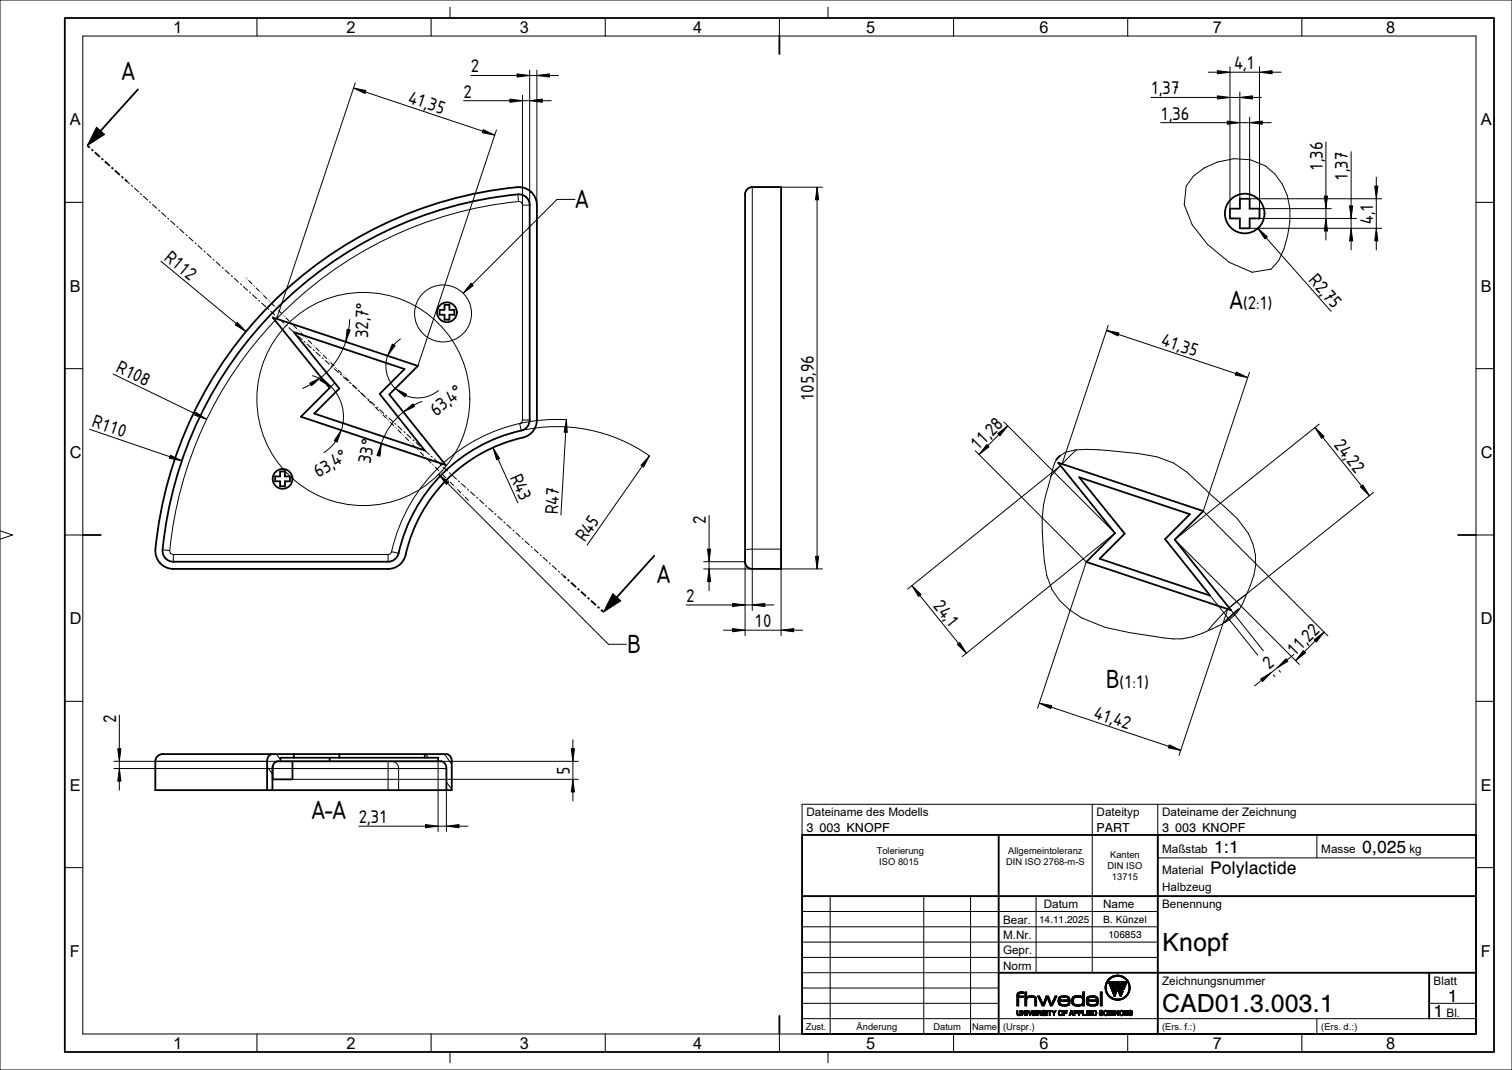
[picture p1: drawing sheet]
<svg xmlns="http://www.w3.org/2000/svg" width="420mm" height="297mm" viewBox="0 0 420 297" stroke-linecap="round" stroke-linejoin="round" font-family="sans-serif">
<g fill="none" stroke="#000" stroke-width=".28">
<path d="M0 0h420v297h-420zM23 10h387v277h-387zM71.4 5v5M119.8 5v5M125 2v3M147.1 19.5v37.4h-2l-.3-.7-.8-.3M149.1 19.5v37.4M168.1 5v5M216.5 5v5M230 2v3M264.9 5v5M313.3 5v5"/>
<path d="M338.2 19.6l3.5 .4-3.5 .5zM341.7 18.5v39.4M349.9 18.5v39.4h19.9M361.6 5v5M26.8 35.3l2.2 2-4.7 3.1zM98.2 24.4l3.5 .7-.3 .9zM98.7 23l-21.8 65.5a108 108 0 0 1 67.1-32.6M101.5 25.5l32.6 10.9M128.8 28h12.8M130.8 21h12.8M134.2 36l3.2 1.5-3.4-.7zM137.9 36.1l-21.8 65.5"/>
<path d="M141.6 27.5l3.5 .5-3.5 .4zM143.6 20.5l3.5 .5-3.5 .4zM145.1 26.5v90.1M145.1 28h2M147.1 28l3.5-.5v.9zM147.1 21h2M149.1 21l3.5-.5v.9zM150.6 28h2.5M152.6 21h2.5M319.7 27h18.5M322.4 34h18.5M335.7 20h2.5"/>
<path d="M338.2 26.6l3.5 .4-3.5 .5zM340.9 33.6l3.5 .4-3.5 .5zM341.7 27h2.7M341.7 20h8.2M344.4 27l3.5-.4v.9zM344.4 25.5v32.4M344.4 34h2.7M347.1 34l3.5-.4v.9zM347.1 32.5v22.7h36.7M347.9 27h2.5M349.9 20l3.5-.4v.9zM350.6 34h2.5"/>
<path d="M353.4 20h2.5M368.3 39.4v15M18 56.2h5M35.4 50.4l.6 .6M36.4 51.4l.5 .4M37.3 52.2l1.2 1.1M39 53.7l.4 .4M39.8 54.4l1.3 1.2M41.5 56l.4 .3M42.3 56.7l1.3 1.2M44 58.2l.4 .4M44.8 59l1.3 1.1"/>
<path d="M143.8 53.9l.2 2M159.7 55.4h-5l-23.6 23.5M209 52a2 2 0 0 0-2 1.9M209 51.9v117.5M209 52h19.5M227 52l.4 3.5h-.9zM227 55.5v98.9M331.5 48.9a18.5 18.5 0 0 1 15.8-4.6 14.7 14.7 0 0 1 11 13.6 28.7 28.7 0 0 1-3.1 14.5l-2.1 2.3-5.3 .9-6.3-2.8-6.1-5-4.2-5.4-2.3-5.6 .6-5.1zM367.9 54.4h.8l-.4 3.5zM368.3 57.9v2.7M374.9 57.1h.8l-.4 3.5zM375.3 42.1v15"/>
<path d="M381.9 51.7h.8l-.4 3.5zM382.3 49.2v2.5M382.3 55.2v8.2M410 56.2h5M44.7 72.5l20.9 17.3M46.5 60.5l.5 .4M47.4 61.3l1.2 1.1M49.1 62.8l.4 .4M49.9 63.6l1.3 1.1M51.6 65.1l.4 .3M52.4 65.8l1.3 1.2M54.1 67.3l.4 .4"/>
<path d="M54.9 68.1l1.3 1.1M56.6 69.6l.4 .4M57.5 70.4l1.2 1.1M59.1 71.9l.5 .4M60 72.7l1.3 1.1M61.7 74.2l.4 .4M62.5 74.9l1.3 1.2M64.2 76.5l.4 .3M65 77.2l1.3 1.2M66.7 78.7l.4 .4M67.6 79.5l1.2 1.1M130.8 78.6l.7 .6-2.8 2.2z"/>
<path d="M347.1 63.4h36.7M347.1 60.6h29.7M349.4 63.4l2.6 2.3-.6 .6zM351.7 66l18.1 20.4M368.3 60.6l.4 3.5h-.8zM368.3 64.1v2.5M375.3 63.4l.4 3.5h-.8zM375.3 60.6v2.8M375.3 66.9v2.5M382.3 63.4l.4 3.5h-.8zM382.3 66.9v2.5M65.9 89.5l2.4 2.5-3-1.8z"/>
<path d="M69.2 81l.5 .4M70.1 81.8l1.2 1.1M71.8 83.3l.4 .4M72.6 84.1l1.3 1.1M74.3 85.6l.4 .4M75.1 86.3l1.3 1.2M76.4 88.9a108 108 0 0 0-29.2 63.9M76.8 87.9l.4 .3M77.7 88.6l1.2 1.2M79.3 90.1l.5 .4M80.2 90.9l1.2 1.1M81.9 92.4l.4 .4"/>
<path d="M82.7 93.2l1.3 1.1M84.4 94.7l.4 .4M85.2 95.4l1.3 1.2M86.9 97l.4 .3M87.7 97.7l1.3 1.2M89.4 99.2l.5 .4M96 94.9a21.4 21.4 0 0 1-6.8 9.8M96.4 91.4l.9 .2-1.3 3.3zM97.1 88.7l-.2 2.8M107.6 98.8a8.9 8.9 0 0 0 2.2 9.1M109 95.5l.8 .4-2.2 2.9zM111.2 94.1l-1.8 1.6"/>
<path d="M307.4 91.7l3.4 .7-.2 .8zM307.8 90.3l-12.8 38.5 4.1-4M310.7 92.8l32.6 10.9M18 102.3h5M24.9 119.2l22.3 7.6M31.4 103.8l22.9 11.1M54.5 114.5l2.9 1.9-3.3-1.1zM86 106.4l3.2-1.7-2.7 2.4zM86.3 106.7l-2.2 1.1M86.8 104.3l2.3 .9M89.4 104.9l2.6 2.4-3.1-1.7zM90.3 100l1.2 1.1"/>
<path d="M92 107.3a11.8 11.8 0 0 1 2.8 12.1M92 101.5l.4 .4M92.8 102.3l1.3 1.1M93 106.2l-1.4 1.5M94.5 103.8l.4 .4M94.8 119.4l-1.2 3.3-.8-.4zM95.3 104.6l1.3 1.1M97 106.1l.4 .4M97.8 106.8l1.3 1.2M99.5 108.4l.4 .3M100.4 109.1l1.2 1.2M102.1 110.6l.4 .4"/>
<path d="M102.9 111.4l1.3 1.1M104.6 112.9l.4 .4M105.4 113.7l1.3 1.1M107.1 115.2l.4 .4M107.9 116l1.3 1.1M109.6 117.5l.4 .4M109.8 107.9l3.1 1.5-.4 .8zM110.5 118.2l1.2 1.2M112 114.4l2.7-2.3 .5 .7zM112 114.4a18.8 18.8 0 0 0-6.1 8.7M112.1 119.8l.5 .3M117.2 111.4l-2.2 1"/>
<path d="M121.8 108.4a8.9 8.9 0 0 1-9.1 1.4M144.4 117.6l.4 1.9a45 45 0 0 1 35.6 7M144.4 117.6a47 47 0 0 0-21.1 10.8M145.1 116.6a1 1 0 0 1-.7 1M145.1 116.6h2M157.1 120l-1.3 22.9M157.3 116.5l.3 3.5h-.9zM157.3 116.5a47 47 0 0 0-12.9 1.1M278.9 117.1l30.8 30.9-42.4 34.3M343.4 103.3l3.2 1.5-3.5-.7zM347.1 103.4l-12.9 38.5 34.7 34.6M365.3 118.7l2.5 2.4-.7 .6z"/>
<path d="M366.5 117.7l-40.2 32.1 34.6 34.6M410 102.3h5M47.4 126.4l3.1 1.5-3.4-.7zM93.2 122.5l-1.7 2-1.6 1.1M105.9 123.1l-.3 3.5-.9-.2zM113 120.5l1.2 1.1M114.7 122l.4 .4M115.5 122.8l1.3 1.1M117.2 124.3l.4 .4M118 125.1l1.3 1.1M119.7 126.6l.4 .4M120.6 127.3l1.2 1.2"/>
<path d="M121.8 131.7l2.8 2.1-.6 .7zM122.2 128.9l.5 .3M122.9 128.8a47 47 0 0 0-14.1 24.3M123.1 129.6l1.2 1.2M124.3 134.1l44.7 44.7h5M124.8 131.1l.4 .4M125.6 131.9l1.3 1.1M127.3 133.4l.4 .4M128.1 134.2l1.3 1.1M129.8 135.7l.4 .4M130.7 136.5l1.2 1.1M132.3 138l.5 .4"/>
<path d="M133.2 138.7l1.2 1.2M136.9 124.2l1.9 3-.8 .4zM138.4 127.4l5.4 12.1M178.4 129.4l-15.3 21.9M180.4 126.5l-1.6 3.2-.8-.5zM270.9 125.1l30.9 30.9-13.6 40.6M274.1 123.4l.6 .6-2.7 2.2zM277.1 120.4l2.8-2.2-2.1 2.8zM277.5 120.7l-3.1 3M291.8 132.3l2.8-3.1-42.5 34.3M293.9 126.9l2.1-1.4a32.4 32.4 0 0 1 12.1-.4l8.1 .8a23.3 23.3 0 0 1 16.7 8.1l10.9 10a16.1 16.1 0 0 1 3.5 18.5 33.4 33.4 0 0 1-3.7 7.6 26.5 26.5 0 0 1-9.7 5.7 17.2 17.2 0 0 1-10.6 1.3l-9.6-1.5-6.8-1.5-6.4-2.6a18.6 18.6 0 0 1-10.4-15.9 67.9 67.9 0 0 1-.2-15.5l2.5-9.8 .6-1.8zM367.5 121.4l10.7 13.5"/>
<path d="M377.9 135.1l.7-.5 1.8 3zM381.6 136.7l-40.2 32M0 147.3l3.5 1.2-3.5 1.2M18 148.5h5M45.2 152.6l2 .2M47.2 152.8l.2 .8 .7 .3M48.1 153.9v2M48.1 153.9h59.7M107.8 153.9v2M108.8 153.1a1 1 0 0 1-1 .8M108.8 153.1l1.9 .5M134.9 140.3l.4 .3"/>
<path d="M135.7 141l1.3 1.2M137.4 142.5l.4 .4M138.2 143.3l1.3 1.1M139.9 144.8l.4 .4M140.7 145.6l1.3 1.1M142.4 147.1l.4 .4M143.3 147.9l1.2 1.1M145 149.4l.4 .3M145.8 150.1l1.3 1.2M147.5 151.6l.4 .4M148.3 152.4l1.3 1.1M150 153.9l.4 .4"/>
<path d="M150.8 154.7l1.3 1.1M152.5 156.2l.4 .4M153.4 157l1.2 1.1M155 158.5l.5 .4M155.9 159.2l.6 .6M195.5 157.9h13.5M195.5 155.9h11.5M196.5 152.4h.9l-.4 3.5zM197 157.9l.4 3.5h-.9zM197 143.1v9.3M197 155.9v2M217 157.9h11.5"/>
<path d="M226.5 154.4h.9l-.4 3.5zM410 148.5h5M170.2 164.8l2.3 2-4.8 3.1zM190.6 167.9h12.9M197 161.4v2.5M201 174.9h2.5M203.5 174.5l3.5 .4-3.5 .5zM203.5 167.5l3.5 .4-3.5 .5zM207 176.4v-23.8l2-.2h8v24M207 174.9h10M207 167.9h2M209 167.9l3.5-.4v.9z"/>
<path d="M212.5 167.9h2.5M217 174.9l3.5-.4v.9zM220.5 174.9h2.5M253.3 162.6l2.5 2.4-.6 .6zM255.5 165.3l10.7 13.3M265.9 178.9l.7-.6 1.8 3zM335.6 175l2.3-2.7 3.1-3.2-13.5 40.6M336.2 165.3l13.2 16.6M341.4 168.7l9.5 11.9M346.3 164.9l-4.9 3.8M365 177.6l2.8-2.2-2.2 2.8zM365.3 177.9l-2.9 3"/>
<path d="M18 194.7h5M33.1 198.5v9.3M288.7 195.2l3.4 .7-.2 .8zM292 196.3l32.7 10.9M350.2 188.5l3-1.9-2.5 2.6zM350.4 188.8l-1.9 1.6M353.7 187.3l.4 .5M354.7 185.4l-1.5 1.2M355.3 186.1l.4 .5M357.2 182.9l.5 .7-3 1.8zM359.4 181.6l-1.9 1.6M362 180.6l.7 .6-2.8 2.2z"/>
<path d="M410 194.7h5M31.6 213.3h92.4M31.6 211.3h129M32.7 207.8h.9l-.5 3.5zM33.1 213.3l.5 3.5h-.9zM33.1 211.3v2M33.1 216.8v2.5M45.2 209.3a2 2 0 0 0-2 2v8M74.2 212.8l1.5 2M76.8 209.3l1.1 1.6M81.2 216.3h79.4M107.8 211.3v8"/>
<path d="M108.8 211.3a1.98 1.98 0 0 1 1.9 2v6M118.2 209.3l.8 1M121.7 211.3v19.5M123.4 209.3l2.1 2.8M124 217.1l1.5 2M124 219.3v11.5M158.7 207.8h.9l-.5 3.5zM159.1 216.3l.5 3.5h-.9zM159.1 205.3v2.5M159.1 211.3v5M159.1 219.8v2.5M324.8 206.7l3.2 1.6-3.5-.7z"/>
<path d="M99.7 229.3h18.5M118.2 228.9l3.5 .4-3.5 .5zM121.7 229.3h2.3M124 229.3l3.5-.4v.9zM127.5 229.3h2.5M222.8 231.8h187.2M277.4 231.8v55.2M303.4 223.3v46.7M321.6 238.1h88.4M321.6 223.3v63.7M365.8 231.8v6.3M410 223.3h-187.2v63.7"/>
<path d="M18 240.8h5M222.8 248.8h187.2M222.8 253h98.8M222.8 257.3h98.8M230.6 248.8v38.2M256.6 248.8v38.2M269.6 248.8v38.2M287.8 248.8v21.2M410 240.8h5M222.8 261.5h98.8M222.8 265.8h98.8M222.8 270h187.2"/>
<path d="M222.8 274.3h54.6M222.8 278.5h54.6M282.5 276.3l.4-.1-.4 3zM282.5 276.1l.5-.1-.5 .3zM282.6 276l.4-.1zM282.6 275.9h.4zM282.6 275.9l.5-.1zM282.6 275.8h.6zM282.6 275.8l.7-.1zM282.6 275.7h1zM282.7 275.6l.5-.2h1v.3h-1.6zM282.7 275.6l.6-.2h.9v.3l-1 .1-.3 .4v.3h1.3v.4h-1.3v2.3h-.4v-3z"/>
<path d="M282.9 276.5h1.3v.4h-1.3v2.3h-.4zM283.4 275.4h.7zM284.7 275.4h.5v3.8h-.5zM284.7 275.4h.5v1.4l1.1-.3h.9l.5 .3 .2 .6v1.8h-.4l-.1-2.1-1.1-.3-1 .3-.1 2.1h-.5zM285.2 276.8h2.5zM285.2 276.8h2.5l.2 .6-.4 .1-.1-.4-.4-.2zM285.2 276.8l.4 .1-.4 .5zM285.2 276.8l.2-.2 2.3 .2zM285.4 276.6l.8-.1 1.3 .1zM286.2 276.5h.6zM287.5 277.5l.4-.1v1.8h-.4zM288.3 276.5h.4l1.3 2.7h-.5z"/>
<path d="M288.3 276.5h.4l1.1 2.3 .8-2.3h.6l.9 2.2 1-2.2h.4l-1.2 2.7h-.5l-.9-2.4-.9 2.4h-.5zM290.6 276.5h.6l.9 2.2 1.4-2.2-1.2 2.7h-.5l-.9-2.4-.9 2.4-.2-.4zM293.1 276.5h.4l-1.4 2.2zM293.9 277.7l2.9-.1 .4 .3-3.3 .1zM293.9 278l3.3-.1h-2.8v.2l-.4 .1zM294 277.5l.4-.1-.5 .3zM294 278.2l.4-.1v.2l-.4 .1zM294 278.4h.4zM294 278.5h.4zM294 277.2l.5-.1-.1 .3-.4 .1zM294 278.5l.5 .1zM294 277.1l.6-.1z"/>
<path d="M294.1 278.6h.4zM294.1 277h.5zM294.1 278.7h.5zM294.1 276.9h.7zM294.1 278.7h.6zM294.1 276.9h.9zM294.1 278.8h.7zM294.2 276.9l1.1-.1zM294.2 278.8h.9zM294.2 278.8l2.8 .1zM294.2 276.8l1-.3 1.6 .2 .3 .4 .1 .8h-2.8v.3l.2 .5 .8 .1h1l.4-.4h.4l-.2 .5-.9 .3-1.8-.2-.3-.9zM294.2 276.8l.6-.3h1.3l.6 .1 .3 .3z"/>
<path d="M294.3 278.9h2.7zM294.4 279h2.6zM294.4 279h2.5l-1 .2zM294.6 277l1.7-.1 .3 .2 .2 .5h-2.4zM295.3 276.8h.5zM295.5 276.5h.6zM296.1 278.8l.5-.1 .2-.3h.4l-.2 .5zM296.5 277l.5-.1 .2 .8-.4-.1zM297.8 278.2l.4-.1v.3h-.4zM297.8 277.6l.4-.1v.6l-.4 .1zM297.8 277.5l.4-.1zM297.8 278.4l.5 .1z"/>
<path d="M297.8 277.3h.4zM297.8 277.2h.5zM297.8 278.6h.5zM297.8 277.1h.5zM297.9 277h.5zM297.9 278.7h.5zM297.9 276.9h.6zM297.9 278.7h.6zM297.9 276.9h.8zM297.9 278.8h.7zM298 278.8h.8zM298 276.8h1z"/>
<path d="M298 276.8h1.2zM298 278.9h1.2zM298 278.9l2.8-.1-.4 .3h-2zM298 276.8l.6-.3h1.5l.7 .3v-1.4h.4v3.8h-.4v-.4l-1 .4-1.7-.2-.3-.9zM298 276.8l.3-.2h2.1l.4 .2 .4-1.4-.5 1.9-.5-.4zM298.3 276.6h2.1zM298.4 277l.7-.2 1.4 .2 .3 .6-.2 1-.6 .2-1.6-.1-.2-.6zM298.4 279.1h2zM298.6 276.5h1.6zM298.7 276.5h1.4zM298.9 279.2h1.1zM299.2 276.8h.6z"/>
<path d="M300.8 275.4h.4l-.4 1.4zM301.2 275.4v3.8h-.4v-.4h-1.4h.9l.3-.3zM301.2 275.4l-.5 2.7v-.8zM301.8 277.7l2.8-.1 .4 .3-3.2 .1zM301.8 278l3.2-.1h-2.8v.2l-.4 .1zM301.8 277.5l.4-.1-.4 .3zM301.8 278.2l.4-.1v.2l-.4 .1zM301.8 278.4h.5zM301.8 278.5h.5zM301.8 277.2l.5-.1-.1 .3-.4 .1zM301.9 278.5l.4 .1zM301.9 277.1l.5-.1z"/>
<path d="M301.9 278.6h.5zM301.9 277h.6zM301.9 278.7h.6zM301.9 276.9h.8zM302 276.9h.9zM302 278.8h.7zM302 276.9l1.2-.1zM302 278.8h.9zM302 278.8l2.9 .1zM302.1 276.8l.9-.3 1.6 .2 .4 .4v.8h-2.8v.3l.3 .5 .8 .1h1l.3-.4h.4l-.1 .5-1 .3-1.7-.2-.4-.9zM302.1 276.8l.5-.3h1.3l.6 .1 .4 .3zM302.1 278.9h2.8z"/>
<path d="M302.2 279h2.6zM302.3 279h2.4l-1 .2zM302.4 277l1.7-.1 .4 .2 .1 .5h-2.4zM303.2 276.8h.5zM303.3 276.5h.6zM303.9 278.8l.5-.1 .2-.3h.4l-.1 .5zM304.3 277l.6-.1 .1 .8-.4-.1zM305.7 275.4h.4v3.8h-.4zM307 274l.3-.1v.9l-.2 .1zM307.1 274.9l.2-.1 .3 .8-.2 .1zM307.2 273.1l.3-.1-.2 .9-.3 .1zM307.4 275.7l.2-.1 .4 .6-.3 .1z"/>
<path d="M307.5 272.4l.4-.1-.4 .7-.3 .1zM307.7 276.3l.3-.1 .4 .4-.3 .1zM307.8 271.9l.5-.1-.4 .5-.4 .1zM307.9 272.5h3l.5 1.3-.2 2.6-1.5-3.5h-.4l.2 3.5zM308 271.7l.7-.2-.9 .4zM308.1 276.7l.3-.1 .4 .3-.3 .1zM308.2 271.5l.9-.2zM308.5 277l.6 .1zM308.5 271.3l.9-.1zM308.6 277.1l.8 .1zM308.7 271.2l.8-.1zM308.8 271.1l.9-.1z"/>
<path d="M308.8 277.2h.8zM308.9 271.1l1-.1zM308.9 277.3h.9zM309 271h1.4zM309 277.3h1zM309.1 271l1.7-.3 1.7 .7-1.6-.4zM309.1 277.4h2.6l-1.3 .2zM309.3 272.9l.3 .9h.3l.2 .3h-.4l-.2 2.3zM309.5 276.5h.2zM309.6 276.5h.1M309.7 274.1l.5 1.1-.5 1.3h-.2zM310.2 275.2h.1"/>
<path d="M310.5 277.3l2.4-.7-1.2 .8zM310.9 272.5l.5 1.3h.4l-.5-1.3h1.7l-.8 2.2M310.9 272.5h-3l1.6 4 .7-1.3M310.9 272.5h.1M311.3 272.5h1.7l-.8 2.2zM311.4 273.8h.4l.2 .3h-.5l-.3 2.3zM311.5 274.1l.4 1.1-.6 1.3-.1-.1zM311.9 275.2h.1M311.9 275.2l-.6 1.3-1.6-3.6h-.4l.3 .9h.3l.2 .3h-.4l.5 1.1M312.1 271.5l.4-.1 .7 .7 .7 1.7h-.3l-.6-1.5zM312.2 274.6l-.2-.5h-.5l.4 1.1M312.2 274.6v.1"/>
<path d="M313.6 273.8h.3v.3l-.3 .1zM313.6 274.2l.3-.1-.3 1.6-.7 .9-.5 .1 .9-1.2zM397 278.5h13M397 270v12.8M71.4 287v5M119.8 287v5M125 292v3M168.1 287v5M216.5 287v5M222.8 282.8h187.2M230 292v3M264.9 287v5"/>
<path d="M282.5 280.5h.2v.9h-.2zM282.5 280.5h.2v1l.3 .2 .3-.2v-1h.2v1l-.2 .3-.4 .1-.3-.2zM282.5 281.4l.2 .1zM282.5 281.5l.3 .1zM282.5 281.6h.3zM282.6 281.7h.3zM282.6 281.7h.4zM282.6 281.7h.8l-.4 .2zM283.3 280.5h.2v1l-.1 .2h-.4l.3-.3zM283.8 280.5h.2l.7 1.1 .2-1.1v1.4h-.2l-.7-1.1v1.1h-.2zM283.8 280.5h.2l.7 1.1v-1.1h.2v1.4h-.2l-.7-1.1v1.1h-.2zM284.7 280.5h.2l-.2 1.1z"/>
<path d="M285.2 280.5h.2v1.4h-.2zM285.6 280.5h.2l.3 1.4zM285.6 280.5h.2l.4 1.1 .3-1.1h.2l-.4 1.4h-.2zM286.5 280.5h.2l-.4 1.4h-.2zM286.9 280.5h1v.2h-.8l-.2 1.2zM286.9 280.5h1v.2h-.8v.4h.7v.1h-.7v.5h.8v.2h-1zM287.1 280.7v.4h.7v.1h-.7l-.2 .7zM287.1 281.2v.5h.8v.2h-1zM288.1 280.5l1 .1-.8 .1-.2 1.2zM288.1 280.5l1 .1-.1 .6 .2 .7h-.2l-.1-.5-.2-.1h-.4v.6h-.2zM288.3 280.7v.4l.9-.2-.1 .2-.8 .2v.6h-.2zM288.3 281.3l.8-.2v.3z"/>
<path d="M288.3 281.3l.8-.2zM288.3 280.7h.6l.1 .3-.7 .1zM288.7 280.7l.4-.1 .1 .3zM288.9 281.4h.2l.1 .3h-.2zM289 281.7h.2zM289 281.8h.2zM289 281.8l.2 .1zM289.4 281.4l.2 .1zM289.4 281.5l.2 .1zM289.4 280.9h.2zM289.4 280.9l.2-.1zM289.4 280.8h.2z"/>
<path d="M289.4 281h.3zM289.4 281.6h.2zM289.5 280.8h.2zM289.5 280.7h.2zM289.5 281.6h.1zM289.5 281h.3zM289.5 281.1h.3zM289.5 281.6h.2zM289.5 281.1h.4zM289.5 280.7l.3-.1zM289.5 281.1h.7zM289.5 281.1h.1"/>
<path d="M289.5 281.7h.2zM289.5 280.6h.8zM289.5 281.7h.3zM289.5 281.7h.4zM289.6 280.6h.7zM289.6 281.7h.7l-.5 .2zM289.6 281.2h.7zM289.6 280.6l.6-.1zM289.6 280.5h.6zM289.6 281l.2-.4 .4 .3 .2-.1-.2-.3h-.5l-.2 .2v.4M289.6 281h.1M289.7 280.5h.4z"/>
<path d="M289.7 281l.7 .2-.1 .5-.3 .2-.4-.1-.2-.4 .5 .3 .3-.2-.7-.4M289.7 281.2h.6zM289.8 280.5h.2zM289.8 281.2h.6zM289.8 281.9h.3zM289.9 280.5h.1M289.9 281.3h.5zM289.9 280.6h.4l.1 .3zM289.9 281.7l.5-.2-.1 .2zM290 281.3h.4v.2zM290.7 280.5h.2v1.4h-.2zM291.1 280.5h1v.2h-.4v1.2h-.2v-1.2h-.4z"/>
<path d="M292.1 280.5v.2h-.4v1.2h-.2v-1.2h-.4v-.2h1.3l.4 .6 .3-.6h.3l-.5 .8v.6h-.2v-.6l-.5-.8M292.2 280.5h.2l.4 .6-.1 .2zM293.1 280.5h.3l-.5 .8v.6h-.2v-.6zM294 281.2l.2-.1v.2l-.2 .1zM294 281l.2 .1zM294 281.4l.2 .1zM294 280.9h.2zM294.1 280.8h.2zM294.1 281.5h.2zM294.1 280.8l.2-.1zM294.1 281.6h.2zM294.1 280.7h.3z"/>
<path d="M294.1 281.6h.3zM294.1 280.7l.4-.1zM294.1 281.7h.3zM294.2 280.6h.9l.2 .7-.4-.6zM294.2 281.7h.3zM294.2 281.7h.9l-.5 .2zM294.2 280.6l.4-.1 .5 .1zM295.1 281.2l.2 .1-.2 .4h-.4zM295.5 280.5h.9v.2h-.7l-.2 1.2zM295.5 280.5h.9v.2h-.7v.4h.6v.1h-.6v.7h-.2zM295.7 280.7v.4h.6v.1h-.6v.7h-.2zM297.5 280.5l-.1 .8h.4l-.1-.8 .5 1.4h-.2l-.2-.4h-.5l-.1 .4h-.2z"/>
<path d="M297.5 280.5h.2l.1 .8zM297.5 280.5h.2l.5 1.4h-.2l-.2-.4h-.5l-.1 .4h-.2zM297.6 280.7l.2 .6h-.4zM298.4 280.5l.1 .6h.8l-.8 .2v.6h-.1zM298.4 280.5l.9 .2h-.8zM298.4 280.5h.7l.2 .3-.1 .4-.7 .1v.6h-.1zM298.5 280.7h.8v.2zM298.5 281.3l.8-.2zM298.5 280.7h.5l.1 .3-.6 .1zM298.9 281.1l.4-.2v.2zM299.6 280.5l.2 .6h.7l-.7 .2v.6h-.2zM299.6 280.5l.9 .2h-.7z"/>
<path d="M299.6 280.5h.7l.2 .3-.1 .4-.6 .1v.6h-.2zM299.8 280.7h.7l.1 .2zM299.8 281.3l.7-.2zM299.8 280.7h.4l.1 .3-.5 .1zM300.1 281.1l.5-.2-.1 .2zM300.8 280.5h.2v1.2h.6v.2h-.8zM301.8 280.5h.2v1.4h-.2zM302.3 280.5h1v.2h-.8l-.2 1.2zM302.3 280.5h1v.2h-.8v.4h.7v.1h-.7v.5h.8v.2h-1zM302.5 280.7v.4h.7v.1h-.7l-.2 .7zM302.5 281.2v.5h.8v.2h-1zM303.6 280.5l.1 .2v1h.8l-.9 .2z"/>
<path d="M303.6 281.9l.9-.2zM303.6 280.5l.9 .1-.8 .1zM303.6 280.5h.6l.3 .2 .1 .6-.2 .5-.8 .1zM303.7 280.7l.8-.1 .1 .6-.4-.5zM303.7 280.7l.7 .2v.5l-.2 .3h-.5zM304.1 281.7h.4zM304.4 281.1l.2 .1v.4l-.4 .1zM305.4 281.4l.1 .1zM305.4 281.5l.2 .1zM305.4 280.9h.2zM305.4 280.9l.2-.1zM305.4 280.8h.2z"/>
<path d="M305.4 281h.3zM305.4 281.6h.2zM305.4 280.7h.2zM305.4 281h.4zM305.4 280.7h.3zM305.4 281.1h.4zM305.4 281.1h.5zM305.5 280.7l.3-.1zM305.5 281.1h.7zM305.5 281.1h.1M305.5 281.7h.2zM305.5 280.6h.8z"/>
<path d="M305.5 281.7h.3zM305.5 280.6h.7zM305.5 281.7h.8l-.5 .2zM305.5 281.2h.8zM305.5 280.6l.7-.1zM305.6 280.5h.5zM305.6 281l.2-.4 .4 .3 .2-.1-.3-.3h-.4l-.3 .2 .1 .4M305.6 281h.1M305.6 281l.7 .2v.5l-.4 .2-.3-.1-.2-.4 .4 .3 .4-.2-.7-.4M305.6 281.2h.7zM305.7 280.5h.3zM305.7 281.2h.6z"/>
<path d="M305.8 281.2h.5zM305.8 281.9h.3zM305.8 280.5h.1M305.8 281.3h.5zM305.9 280.6h.4l.1 .3zM305.9 281.7l.5-.2-.1 .2zM305.9 281.3h.4l.1 .2zM306.6 281.1l.1 .1zM306.6 281.3l.2 .1zM306.6 281.1l.2-.1zM306.6 281.4l.2 .1zM306.6 280.9h.2l-.2 .2z"/>
<path d="M306.6 281.6h.3zM306.6 280.8h.3zM306.6 280.8l.3-.1zM306.7 281.6h.2zM306.7 280.7h.2zM306.7 281.7h.3zM306.7 280.7h.3zM306.7 281.7h.4zM306.7 280.7l.4-.1zM306.7 281.7h.9zM306.7 280.6h.9zM306.7 280.6l.5-.1 .4 .2 .1 .2h-.2l-.5-.2-.2 .3 .2 .7 .7-.3-.3 .4-.4 .1-.3-.3-.1-.5z"/>
<path d="M306.8 281.8l.7-.1zM306.8 281.8h.7zM306.8 280.5h.7zM306.9 281.9l.5-.1zM307 281.9h.4zM307 280.5h.3zM307 281.9h.3zM307.1 281.9h.2zM307.2 281.9h.1M307.2 280.6h.4l.1 .3zM307.5 281.4h.2l-.1 .3h-.4zM308 280.5h.1v1.4h-.1z"/>
<path d="M308.5 280.5h.9v.2h-.8l-.1 1.2zM308.5 280.5h.9v.2h-.8v.4h.8v.1h-.8v.5h.8v.2h-.9zM308.6 280.7v.4h.8v.1h-.8l-.1 .7zM308.6 281.2v.5h.8v.2h-.9zM309.7 280.5h.2l.6 1.1 .2-1.1v1.4h-.2l-.7-1.1v1.1h-.1zM309.7 280.5h.2l.6 1.1v-1.1h.2v1.4h-.2l-.7-1.1v1.1h-.1zM310.5 280.5h.2l-.2 1.1zM310.9 281.1l.2 .1zM310.9 281.3l.3 .1zM311 281.1l.1-.1zM311 281.4l.2 .1zM311 280.9h.2l-.2 .2z"/>
<path d="M311 281.6h.3zM311 280.8h.2zM311 280.8l.3-.1zM311.1 281.6h.2zM311.1 280.7h.2zM311.1 281.7h.3zM311.1 280.7h.3zM311.1 281.7h.4zM311.1 280.7l.4-.1zM311.1 281.7h.8zM311.1 280.6h.9zM311.1 280.6l.5-.1 .4 .2 .1 .2h-.2l-.5-.2-.3 .3 .3 .7 .7-.3-.3 .4-.4 .1-.4-.3-.1-.5z"/>
<path d="M311.2 281.8l.7-.1zM311.2 281.8h.7zM311.2 280.5h.6zM311.3 281.9l.5-.1zM311.3 281.9h.5zM311.4 280.5h.3zM311.4 281.9h.3zM311.5 281.9h.2zM311.6 281.9h.1M311.5 280.6h.5l.1 .3zM311.9 281.4h.2l-.2 .3h-.3zM312.3 280.5h1v.2h-.8l-.2 1.2z"/>
<path d="M312.3 280.5h1v.2h-.8v.4h.7v.1h-.7v.5h.8v.2h-1zM312.5 280.7v.4h.7v.1h-.7l-.2 .7zM312.5 281.2v.5h.8v.2h-1zM313.3 287v5M313.5 281.4l.2 .1zM313.5 281.5l.2 .1zM313.5 280.9h.2zM313.5 280.9l.2-.1zM313.5 280.8h.2zM313.5 281h.3zM313.5 281.6h.2zM313.6 280.7h.2z"/>
<path d="M313.6 281.6h.1zM313.6 281h.3zM313.6 281.1h.3zM313.6 281.6h.2zM313.6 281.1h.4zM313.6 280.7l.3-.1zM313.6 281.1h.7zM313.6 281.7h.2zM313.6 280.6h.8zM313.6 281.7h.3zM313.6 281.7h.4zM313.6 280.6l.5-.1 .3 .2 .1 .2-.4-.3-.4 .2 .8 .5-.2 .5-.4 .1-.4-.3v-.2h.2l.4 .3 .2-.2-.7-.4z"/>
<path d="M313.7 280.6h.7zM313.7 281.7h.7l-.5 .2zM313.7 281.2h.7zM313.7 280.6l.6-.1zM313.7 280.5h.6zM313.7 281h.1M313.8 280.5h.4zM313.8 281.2h.6zM313.9 280.5h.2zM313.9 281.2h.6zM313.9 281.9h.3zM314 280.5h.1"/>
<path d="M314 281.3h.5zM314 280.6h.4l.1 .3zM314 281.7l.5-.2-.1 .2zM314.1 281.3h.4v.2zM361.6 287v5M365.8 282.8v4.2"/>
<circle cx="123.1" cy="87" r="7.9"/>
<circle cx="100.9" cy="110.8" r="29.6"/>
<circle cx="310.4" cy="274.2" r="3.2"/>
<circle cx="310.4" cy="274.2" r="3.5"/>
<circle cx="294.7" cy="281.2" r=".69"/>
<circle cx="294.7" cy="281.2" r=".51"/>
</g>
<g fill="#000">
<path d="M98.2 24.4l3.5 .7-.3 .9zM134.2 36l3.2 1.5-3.4-.7zM141.6 27.5l3.5 .5-3.5 .4zM143.6 20.5l3.5 .5-3.5 .4zM147.1 28l3.5-.5v.9zM149.1 21l3.5-.5v.9zM338.2 19.6l3.5 .4-3.5 .5zM338.2 26.6l3.5 .4-3.5 .5zM344.4 27l3.5-.4v.9zM340.9 33.6l3.5 .4-3.5 .5zM347.1 34l3.5-.4v.9zM349.9 20l3.5-.4v.9z"/>
<path d="M26.8 35.3l2.2 2-4.7 3.1zM227 52l.4 3.5h-.9zM367.9 54.4h.8l-.4 3.5zM381.9 51.7h.8l-.4 3.5zM349.4 63.4l2.6 2.3-.6 .6zM368.3 60.6l.4 3.5h-.8zM375.3 63.4l.4 3.5h-.8zM374.9 57.1h.8l-.4 3.5zM382.3 63.4l.4 3.5h-.8zM65.9 89.5l2.4 2.5-3-1.8zM96.4 91.4l.9 .2-1.3 3.3zM109 95.5l.8 .4-2.2 2.9z"/>
<path d="M130.8 78.6l.7 .6-2.8 2.2zM307.4 91.7l3.4 .7-.2 .8zM54.5 114.5l2.9 1.9-3.3-1.1zM86 106.4l3.2-1.7-2.7 2.4zM89.4 104.9l2.6 2.4-3.1-1.7zM94.8 119.4l-1.2 3.3-.8-.4zM109.8 107.9l3.1 1.5-.4 .8zM112 114.4l2.7-2.3 .5 .7zM157.3 116.5l.3 3.5h-.9zM277.1 120.4l2.8-2.2-2.1 2.8zM343.4 103.3l3.2 1.5-3.5-.7zM365.3 118.7l2.5 2.4-.7 .6z"/>
<path d="M47.4 126.4l3.1 1.5-3.4-.7zM105.9 123.1l-.3 3.5-.9-.2zM121.8 131.7l2.8 2.1-.6 .7zM136.9 124.2l1.9 3-.8 .4zM180.4 126.5l-1.6 3.2-.8-.5zM274.1 123.4l.6 .6-2.7 2.2zM377.9 135.1l.7-.5 1.8 3zM197 157.9l.4 3.5h-.9zM196.5 152.4h.9l-.4 3.5zM226.5 154.4h.9l-.4 3.5zM170.2 164.8l2.3 2-4.8 3.1zM203.5 174.5l3.5 .4-3.5 .5z"/>
<path d="M203.5 167.5l3.5 .4-3.5 .5zM209 167.9l3.5-.4v.9zM217 174.9l3.5-.4v.9zM253.3 162.6l2.5 2.4-.6 .6zM365 177.6l2.8-2.2-2.2 2.8zM265.9 178.9l.7-.6 1.8 3zM288.7 195.2l3.4 .7-.2 .8zM350.2 188.5l3-1.9-2.5 2.6zM357.2 182.9l.5 .7-3 1.8zM362 180.6l.7 .6-2.8 2.2zM32.7 207.8h.9l-.5 3.5zM33.1 213.3l.5 3.5h-.9z"/>
<path d="M159.1 216.3l.5 3.5h-.9zM158.7 207.8h.9l-.5 3.5zM324.8 206.7l3.2 1.6-3.5-.7zM118.2 228.9l3.5 .4-3.5 .5zM124 229.3l3.5-.4v.9zM282.5 276.3l.4-.1-.4 3zM282.5 276.1l.5-.1-.5 .3zM282.6 276l.4-.1zM282.6 275.9h.4zM282.6 275.9l.5-.1zM282.6 275.8h.6zM282.6 275.8l.7-.1z"/>
<path d="M282.6 275.7h1zM283.4 275.4h.7zM282.7 275.6l.5-.2h1v.3h-1.6zM282.9 276.5h1.3v.4h-1.3v2.3h-.4zM284.7 275.4h.5v3.8h-.5zM285.2 276.8l.4 .1-.4 .5zM285.2 276.8h2.5l.2 .6-.4 .1-.1-.4-.4-.2zM286.2 276.5h.6zM285.4 276.6l.8-.1 1.3 .1zM285.2 276.8l.2-.2 2.3 .2zM285.2 276.8h2.5zM287.5 277.5l.4-.1v1.8h-.4z"/>
<path d="M288.3 276.5h.4l1.3 2.7h-.5zM290.6 276.5h.6l.9 2.2 1.4-2.2-1.2 2.7h-.5l-.9-2.4-.9 2.4-.2-.4zM293.1 276.5h.4l-1.4 2.2zM294 278.2l.4-.1v.2l-.4 .1zM294 277.5l.4-.1-.5 .3zM294 278.4h.4zM294 278.5h.4zM294 278.5l.5 .1zM294 277.2l.5-.1-.1 .3-.4 .1zM294.1 278.6h.4zM294 277.1l.6-.1zM294.1 277h.5z"/>
<path d="M294.1 278.7h.5zM294.1 278.7h.6zM294.1 276.9h.7zM294.1 278.8h.7zM294.1 276.9h.9zM294.2 278.8h.9zM294.2 276.9l1.1-.1zM294.2 276.8l.6-.3h1.3l.6 .1 .3 .3zM295.3 276.8h.5zM295.5 276.5h.6zM294.2 278.8l2.8 .1zM296.1 278.8l.5-.1 .2-.3h.4l-.2 .5z"/>
<path d="M293.9 277.7l2.9-.1 .4 .3-3.3 .1zM294.4 279h2.5l-1 .2zM294.4 279h2.6zM294.3 278.9h2.7zM296.5 277l.5-.1 .2 .8-.4-.1zM293.9 278l3.3-.1h-2.8v.2l-.4 .1zM297.8 277.6l.4-.1v.6l-.4 .1zM297.8 278.2l.4-.1v.3h-.4zM297.8 277.5l.4-.1zM297.8 277.3h.4zM297.8 278.4l.5 .1zM297.8 277.2h.5z"/>
<path d="M297.8 278.6h.5zM297.8 277.1h.5zM297.9 277h.5zM297.9 278.7h.5zM297.9 278.7h.6zM297.9 276.9h.6zM297.9 278.8h.7zM297.9 276.9h.8zM298 278.8h.8zM298 276.8h1zM298.7 276.5h1.4zM298 278.9h1.2z"/>
<path d="M298 276.8h1.2zM298 278.9l2.8-.1-.4 .3h-2zM301.2 275.4v3.8h-.4v-.4h-1.4h.9l.3-.3zM299.2 276.8h.6zM298.9 279.2h1.1zM298.6 276.5h1.6zM298.3 276.6h2.1zM298.4 279.1h2zM298 276.8l.3-.2h2.1l.4 .2 .4-1.4-.5 1.9-.5-.4zM301.2 275.4l-.5 2.7v-.8zM300.8 275.4h.4l-.4 1.4zM301.8 278.2l.4-.1v.2l-.4 .1z"/>
<path d="M301.8 277.5l.4-.1-.4 .3zM301.8 278.4h.5zM301.8 278.5h.5zM301.9 278.5l.4 .1zM301.8 277.2l.5-.1-.1 .3-.4 .1zM301.9 278.6h.5zM301.9 277.1l.5-.1zM301.9 277h.6zM301.9 278.7h.6zM301.9 276.9h.8zM302 278.8h.7zM302 276.9h.9z"/>
<path d="M302 278.8h.9zM302 276.9l1.2-.1zM302.1 276.8l.5-.3h1.3l.6 .1 .4 .3zM303.2 276.8h.5zM303.3 276.5h.6zM302 278.8l2.9 .1zM303.9 278.8l.5-.1 .2-.3h.4l-.1 .5zM301.8 277.7l2.8-.1 .4 .3-3.2 .1zM302.3 279h2.4l-1 .2zM302.2 279h2.6zM302.1 278.9h2.8zM304.3 277l.6-.1 .1 .8-.4-.1z"/>
<path d="M301.8 278l3.2-.1h-2.8v.2l-.4 .1zM307 274l.3-.1v.9l-.2 .1zM307.1 274.9l.2-.1 .3 .8-.2 .1zM307.2 273.1l.3-.1-.2 .9-.3 .1zM307.4 275.7l.2-.1 .4 .6-.3 .1zM307.5 272.4l.4-.1-.4 .7-.3 .1zM307.7 276.3l.3-.1 .4 .4-.3 .1zM307.8 271.9l.5-.1-.4 .5-.4 .1zM308.1 276.7l.3-.1 .4 .3-.3 .1zM308 271.7l.7-.2-.9 .4zM308.5 277l.6 .1zM308.2 271.5l.9-.2z"/>
<path d="M308.6 277.1l.8 .1zM308.5 271.3l.9-.1zM307.9 272.5h3l.5 1.3-.2 2.6-1.5-3.5h-.4l.2 3.5zM308.7 271.2l.8-.1zM308.8 277.2h.8zM308.8 271.1l.9-.1zM308.9 277.3h.9zM309.5 276.5h.2zM308.9 271.1l1-.1zM309 277.3h1zM309.3 272.9l.3 .9h.3l.2 .3h-.4l-.2 2.3zM309 271h1.4z"/>
<path d="M309.7 274.1l.5 1.1-.5 1.3h-.2zM309.1 271l1.7-.3 1.7 .7-1.6-.4zM309.1 277.4h2.6l-1.3 .2zM311.3 272.5h1.7l-.8 2.2zM311.5 274.1l.4 1.1-.6 1.3-.1-.1zM311.4 273.8h.4l.2 .3h-.5l-.3 2.3zM312.1 271.5l.4-.1 .7 .7 .7 1.7h-.3l-.6-1.5zM310.5 277.3l2.4-.7-1.2 .8zM313.6 273.8h.3v.3l-.3 .1zM313.6 274.2l.3-.1-.3 1.6-.7 .9-.5 .1 .9-1.2zM282.5 280.5h.2v.9h-.2zM282.5 281.4l.2 .1z"/>
<path d="M282.5 281.5l.3 .1zM282.5 281.6h.3zM282.6 281.7h.3zM282.6 281.7h.4zM282.6 281.7h.8l-.4 .2zM283.3 280.5h.2v1l-.1 .2h-.4l.3-.3zM283.8 280.5h.2l.7 1.1 .2-1.1v1.4h-.2l-.7-1.1v1.1h-.2zM284.7 280.5h.2l-.2 1.1zM285.2 280.5h.2v1.4h-.2zM286.5 280.5h.2l-.4 1.4h-.2zM285.6 280.5h.2l.3 1.4zM287.1 280.7v.4h.7v.1h-.7l-.2 .7z"/>
<path d="M286.9 280.5h1v.2h-.8l-.2 1.2zM287.1 281.2v.5h.8v.2h-1zM288.3 281.3l.8-.2v.3zM288.1 280.5l1 .1-.8 .1-.2 1.2zM288.7 280.7l.4-.1 .1 .3zM288.3 281.3l.8-.2zM288.9 281.4h.2l.1 .3h-.2zM289 281.7h.2zM288.3 280.7v.4l.9-.2-.1 .2-.8 .2v.6h-.2zM289 281.8h.2zM289 281.8l.2 .1zM289.4 281.4l.2 .1z"/>
<path d="M289.4 281.5l.2 .1zM289.4 281.6h.2zM289.4 280.9h.2zM289.4 280.9l.2-.1zM289.4 280.8h.2zM289.5 281.6h.1zM289.4 281h.3zM289.5 280.8h.2zM289.5 280.7h.2zM289.5 281.6h.2zM289.5 281.7h.2zM289.5 281.7h.3z"/>
<path d="M289.5 280.7l.3-.1zM289.5 281h.3zM289.5 281.1h.3zM289.5 280.6h.8zM289.5 281.7h.4zM289.5 281.1h.4zM289.6 281.7h.7l-.5 .2zM289.8 280.5h.2zM289.5 281.1h.7zM289.7 280.5h.4zM289.8 281.9h.3zM289.6 280.5h.6z"/>
<path d="M289.6 280.6l.6-.1zM289.6 281.2h.7zM289.6 280.6h.7zM289.9 281.7l.5-.2-.1 .2zM289.9 280.6h.4l.1 .3zM289.7 281.2h.6zM289.8 281.2h.6zM289.9 281.3h.5zM290 281.3h.4v.2zM290.7 280.5h.2v1.4h-.2zM291.1 280.5h1v.2h-.4v1.2h-.2v-1.2h-.4zM293.1 280.5h.3l-.5 .8v.6h-.2v-.6z"/>
<path d="M292.2 280.5h.2l.4 .6-.1 .2zM294 281.2l.2-.1v.2l-.2 .1zM294 281l.2 .1zM294 281.4l.2 .1zM294 280.9h.2zM294.1 281.5h.2zM294.1 280.8h.2zM294.1 281.6h.2zM294.1 280.8l.2-.1zM294.1 281.6h.3zM294.1 280.7h.3zM294.1 281.7h.3z"/>
<path d="M294.1 280.7l.4-.1zM294.2 281.7h.3zM294.2 280.6h.9l.2 .7-.4-.6zM294.2 281.7h.9l-.5 .2zM294.2 280.6l.4-.1 .5 .1zM295.1 281.2l.2 .1-.2 .4h-.4zM295.7 280.7v.4h.6v.1h-.6v.7h-.2zM295.5 280.5h.9v.2h-.7l-.2 1.2zM297.5 280.5h.2l.1 .8zM297.5 280.5l-.1 .8h.4l-.1-.8 .5 1.4h-.2l-.2-.4h-.5l-.1 .4h-.2zM298.5 280.7h.8v.2zM298.4 280.5l.1 .6h.8l-.8 .2v.6h-.1z"/>
<path d="M298.5 281.3l.8-.2zM298.9 281.1l.4-.2v.2zM298.4 280.5l.9 .2h-.8zM299.8 280.7h.7l.1 .2zM299.6 280.5l.2 .6h.7l-.7 .2v.6h-.2zM299.8 281.3l.7-.2zM300.1 281.1l.5-.2-.1 .2zM299.6 280.5l.9 .2h-.7zM300.8 280.5h.2v1.2h.6v.2h-.8zM301.8 280.5h.2v1.4h-.2zM302.5 280.7v.4h.7v.1h-.7l-.2 .7zM302.3 280.5h1v.2h-.8l-.2 1.2z"/>
<path d="M302.5 281.2v.5h.8v.2h-1zM303.7 280.7l.8-.1 .1 .6-.4-.5zM303.6 280.5l.1 .2v1h.8l-.9 .2zM303.6 281.9l.9-.2zM304.1 281.7h.4zM304.4 281.1l.2 .1v.4l-.4 .1zM303.6 280.5l.9 .1-.8 .1zM305.4 281.4l.1 .1zM305.4 281.5l.2 .1zM305.4 281.6h.2zM305.4 280.9h.2zM305.4 280.9l.2-.1z"/>
<path d="M305.4 280.8h.2zM305.4 281h.3zM305.4 280.7h.2zM305.4 280.7h.3zM305.5 281.7h.2zM305.5 280.7l.3-.1zM305.4 281h.4zM305.4 281.1h.4zM305.5 280.6h.8zM305.5 281.7h.3zM305.4 281.1h.5zM305.5 281.7h.8l-.5 .2z"/>
<path d="M305.7 280.5h.3zM305.5 281.1h.7zM305.8 281.9h.3zM305.6 280.5h.5zM305.5 280.6l.7-.1zM305.5 281.2h.8zM305.5 280.6h.7zM305.9 281.7l.5-.2-.1 .2zM305.9 280.6h.4l.1 .3zM305.6 281.2h.7zM305.7 281.2h.6zM305.8 281.2h.5z"/>
<path d="M305.8 281.3h.5zM305.9 281.3h.4l.1 .2zM306.6 281.1l.1 .1zM306.6 281.3l.2 .1zM306.6 281.1l.2-.1zM306.6 281.4l.2 .1zM306.6 280.9h.2l-.2 .2zM306.6 281.6h.3zM306.6 280.8h.3zM306.6 280.8l.3-.1zM306.7 281.6h.2zM306.7 280.7h.2z"/>
<path d="M306.7 281.7h.3zM306.7 280.7h.3zM306.7 281.7h.4zM306.7 280.7l.4-.1zM307 280.5h.3zM306.7 281.7h.9zM307.2 280.6h.4l.1 .3zM307.1 281.9h.2zM307 281.9h.3zM306.8 280.5h.7zM307 281.9h.4zM306.9 281.9l.5-.1z"/>
<path d="M306.8 281.8h.7zM306.7 280.6h.9zM307.5 281.4h.2l-.1 .3h-.4zM306.8 281.8l.7-.1zM308 280.5h.1v1.4h-.1zM308.6 280.7v.4h.8v.1h-.8l-.1 .7zM308.5 280.5h.9v.2h-.8l-.1 1.2zM308.6 281.2v.5h.8v.2h-.9zM309.7 280.5h.2l.6 1.1 .2-1.1v1.4h-.2l-.7-1.1v1.1h-.1zM310.5 280.5h.2l-.2 1.1zM310.9 281.1l.2 .1zM310.9 281.3l.3 .1z"/>
<path d="M311 281.1l.1-.1zM311 281.4l.2 .1zM311 280.9h.2l-.2 .2zM311 281.6h.3zM311 280.8h.2zM311 280.8l.3-.1zM311.1 281.6h.2zM311.1 280.7h.2zM311.1 281.7h.3zM311.1 280.7h.3zM311.1 281.7h.4zM311.1 280.7l.4-.1z"/>
<path d="M311.4 280.5h.3zM311.1 281.7h.8zM311.5 280.6h.5l.1 .3zM311.5 281.9h.2zM311.4 281.9h.3zM311.2 280.5h.6zM311.3 281.9h.5zM311.3 281.9l.5-.1zM311.2 281.8h.7zM311.1 280.6h.9zM311.9 281.4h.2l-.2 .3h-.3zM311.2 281.8l.7-.1z"/>
<path d="M312.5 280.7v.4h.7v.1h-.7l-.2 .7zM312.3 280.5h1v.2h-.8l-.2 1.2zM312.5 281.2v.5h.8v.2h-1zM313.5 281.4l.2 .1zM313.5 281.5l.2 .1zM313.5 281.6h.2zM313.5 280.9h.2zM313.5 280.9l.2-.1zM313.5 280.8h.2zM313.6 281.6h.1zM313.5 281h.3zM313.6 280.7h.2z"/>
<path d="M313.6 281.6h.2zM313.6 281.7h.2zM313.6 281.7h.3zM313.6 280.7l.3-.1zM313.6 281h.3zM313.6 281.1h.3zM313.6 280.6h.8zM313.6 281.7h.4zM313.6 281.1h.4zM313.7 281.7h.7l-.5 .2zM313.9 280.5h.2zM313.6 281.1h.7z"/>
<path d="M313.8 280.5h.4zM313.9 281.9h.3zM313.7 280.5h.6zM313.7 280.6l.6-.1zM313.7 281.2h.7zM313.7 280.6h.7zM314 281.7l.5-.2-.1 .2zM314 280.6h.4l.1 .3zM313.8 281.2h.6zM313.9 281.2h.6zM314 281.3h.5zM314.1 281.3h.4v.2z"/>
</g>
<g fill="none" stroke="#000" stroke-width=".5">
<path d="M18 5h397v287h-397zM216.5 10v5M38.3 24.8l-10.4 11.5M24.3 40.4l.6 .6M24.9 41h.1M25.4 41.4l.5 .5M26.3 42.3l1.4 1.2M28.2 44l.5 .4M29.1 44.8l1.4 1.3M31 46.5l.4 .4M31.9 47.3l1.4 1.3M33.3 48.6h.1"/>
<path d="M33.8 49l.4 .4M34.7 49.8l.7 .6M207.6 52.5l1.4-.6h8v106h-8a2 2 0 0 1-2-2v-102zM341.7 57.9h2.7v-2.7h2.7v2.7h2.8v2.7h-2.8v2.8h-2.7v-2.8h-2.7zM75.4 84.2a110.5 110.5 0 0 1 69.4-32.2 5 5 0 0 1 4.3 4.9v59.7a5 5 0 0 1-3.9 4.9 43.2 43.2 0 0 0-32.8 33.2 5 5 0 0 1-4.6 3.2h-59.7a5 5 0 0 1-4.9-5.5 111.8 111.8 0 0 1 32.2-68.2zM75.8 88.1l40.3 13.5-8 7.9 15.7 19.6-40.2-13.4 8-8zM76.9 85.6a109.5 109.5 0 0 1 67.4-31.7 3 3 0 0 1 2.8 3v59.7a3 3 0 0 1-2.3 2.9 45.2 45.2 0 0 0-34.3 34.6 3 3 0 0 1-2.7 1.8h-59.7a3 3 0 0 1-2.9-3.3 109.8 109.8 0 0 1 31.7-67zM81.6 92.2l30.8 10.2-6.9 6.9 12.5 15.7-30.7-10.2 6.9-7zM123.5 84.6h1.3v1.4h1.4v1.4h-1.4v1.3h-1.3v-1.3h-1.4v-1.4h1.4zM76.4 132.2h1.4v-1.3h1.4v1.3h1.3v1.4h-1.3v1.4h-1.4v-1.4h-1.4zM293.9 128.4l40.3 13.5-7.9 7.9 15.6 19.6-40.1-13.4 7.9-8zM294.4 126.5l-1 1.1"/>
<path d="M299.8 132.5l30.7 10.2-6.9 6.9 12.6 15.7-30.7-10.2 6.9-7zM23 148.5h5M156.5 159.8l.7 .6M181.7 154.3l-10.4 11.5M405 148.5h5M157.7 160.9l.4 .4M158.6 161.7l1.4 1.3M160.5 163.4l.4 .4M161.4 164.2l1.4 1.3M163.2 165.9l.5 .4M164.2 166.7l1.4 1.3M166 168.4l.5 .4"/>
<path d="M167 169.2l.7 .7M344.1 169.1l-3.9 3.6M43.7 209.9l1.4-.6h79.1l.9 .6 .4 1.2v8.2h-82.4v-8zM75.7 219.3v-6a1.71 1.71 0 0 1 1.5-2h45.5l.8 .6 .4 .9 .1 6.5M75.7 209.3l-.9 .4-.6 1.1v8.5M77.9 211.3v-1h43.8v1M81.2 211.3v5h-5.5v-3.6M81.6 209.3v1M91.6 210.3v1M94.2 209.3v1M118 209.3v1M222.8 231.8h187.2v55.2h-187.2z"/>
<path d="M277.4 231.8v55.2M321.6 231.8v55.2M222.8 248.8h187.2M277.4 270h132.6M397 270v12.8M216.5 282v5"/>
<circle cx="345.8" cy="59.3" r="5.5"/>
<circle cx="124.1" cy="86.7" r="2.75"/>
<circle cx="78.5" cy="132.9" r="2.75"/>
</g>
<path d="M305.9 275.4v3.8" fill="none" stroke="#000" stroke-width=".42"/>
<path d="M130.2 138.9l-62.1-62" fill="none" stroke="#000" stroke-width=".28" stroke-dasharray="1.5 .4 .1 .3 .1 .4" stroke-linecap="butt"/>
<g font-size="7.5">
<text x="33.8" y="22.3">A</text>
<text x="159.7" y="57.9">A</text>
<text x="341.5" y="85.7">A</text>
<text x="182.4" y="161.8">A</text>
<text x="174" y="181.3">B</text>
<text x="307" y="191">B</text>
<text x="86.5" y="227.4">A-A</text>
</g>
<g font-size="6.9">
<text x="322.8" y="264">Knopf</text>
<text x="322.8" y="281">CAD01.3.003.1</text>
</g>
<g font-size="5.3">
<text x="130.8" y="20.1">2</text>
<text x="342.9" y="19.2">4,1</text>
<text x="113.2" y="28.5" transform="rotate(18 113.2 28.5)">41,35</text>
<text x="128.8" y="27.1">2</text>
<text x="319.7" y="26.2">1,37</text>
<text x="322.4" y="33.2">1,36</text>
<text x="367.4" y="47.4" transform="rotate(-90 367.4 47.4)">1,36</text>
<text x="374.4" y="50.1" transform="rotate(-90 374.4 50.1)">1,37</text>
<text x="381.4" y="62.1" transform="rotate(-90 381.4 62.1)">4,1</text>
<text x="363.2" y="77.7" transform="rotate(49 363.2 77.7)">R2,75</text>
<text x="345.3" y="85.7">(2:1)</text>
<text x="102.2" y="93.9" transform="rotate(-88 102.2 93.9)">32,7°</text>
<text x="322.3" y="95.8" transform="rotate(18 322.3 95.8)">41,35</text>
<text x="31.8" y="103" transform="rotate(26 31.8 103)">R108</text>
<text x="226.1" y="111.3" transform="rotate(-90 226.1 111.3)">105,96</text>
<text x="25.1" y="118.3" transform="rotate(19 25.1 118.3)">R110</text>
<text x="121.2" y="115.7" transform="rotate(-40 121.2 115.7)">63,4°</text>
<text x="271.7" y="125.2" transform="rotate(-45 271.7 125.2)">11,28</text>
<text x="102.9" y="128.7" transform="rotate(-80 102.9 128.7)">33°</text>
<text x="88.5" y="132.8" transform="rotate(-33 88.5 132.8)">63,4°</text>
<text x="141.5" y="132.3" transform="rotate(66 141.5 132.3)">R43</text>
<text x="154.9" y="142.9" transform="rotate(-87 154.9 142.9)">R47</text>
<text x="196.1" y="145.4" transform="rotate(-90 196.1 145.4)">2</text>
<text x="190.6" y="167">2</text>
<text x="209.6" y="174">10</text>
<text x="359.6" y="182.4" transform="rotate(-45 359.6 182.4)">11,22</text>
<text x="311" y="191">(1:1)</text>
<text x="32.3" y="200.8" transform="rotate(-90 32.3 200.8)">2</text>
<text x="303.7" y="199.3" transform="rotate(18 303.7 199.3)">41,42</text>
<text x="158.3" y="215" transform="rotate(-90 158.3 215)">5</text>
<text x="99.7" y="228.4">2,31</text>
</g>
<g font-size="5.2">
<text x="45.2" y="71.8" transform="rotate(40 45.2 71.8)">R112</text>
<text x="370.3" y="123.5" transform="rotate(51 370.3 123.5)">24,22</text>
<text x="162.4" y="150.8" transform="rotate(-55 162.4 150.8)">R45</text>
<text x="259" y="168.3" transform="rotate(51 259 168.3)">24,1</text>
<text x="352.5" y="186.1" transform="rotate(-39 352.5 186.1)">2</text>
</g>
<g font-size="4.9">
<text x="337.3" y="236.7">1:1</text>
<text x="378.4" y="236.7">0,025</text>
<text x="336.2" y="242.5">Polylactide</text>
<text x="402.2" y="278.1">1</text>
<text x="398.2" y="282.4">1</text>
</g>
<g font-size="4.5">
<text x="48.1" y="9.2">1</text>
<text x="96.2" y="9.2">2</text>
<text x="144.4" y="9.2">3</text>
<text x="192.5" y="9.2">4</text>
<text x="240.6" y="9.2">5</text>
<text x="288.8" y="9.2">6</text>
<text x="336.9" y="9.2">7</text>
<text x="385" y="9.2">8</text>
<text x="19.4" y="34.8">A</text>
<text x="411.4" y="34.8">A</text>
<text x="19.4" y="81">B</text>
<text x="411.4" y="81">B</text>
<text x="19.4" y="127.2">C</text>
<text x="411.4" y="127.2">C</text>
<text x="19.4" y="173.3">D</text>
<text x="411.4" y="173.3">D</text>
<text x="19.4" y="219.5">E</text>
<text x="411.4" y="219.5">E</text>
<text x="19.4" y="265.7">F</text>
<text x="411.4" y="265.7">F</text>
<text x="48.1" y="291.2">1</text>
<text x="96.2" y="291.2">2</text>
<text x="144.4" y="291.2">3</text>
<text x="192.5" y="291.2">4</text>
<text x="240.6" y="291.2">5</text>
<text x="288.8" y="291.2">6</text>
<text x="336.9" y="291.2">7</text>
<text x="385" y="291.2">8</text>
</g>
<g font-size="3.5">
<text x="224" y="230.9">3_003_KNOPF</text>
<text x="304.6" y="230.9">PART</text>
<text x="322.8" y="230.9">3_003_KNOPF</text>
</g>
<g font-size="3.3">
<text x="224" y="226.6">Dateiname des Modells</text>
<text x="304.6" y="226.6">Dateityp</text>
<text x="322.8" y="226.6">Dateiname der Zeichnung</text>
<text x="322.8" y="236.7">Maßstab</text>
<text x="367" y="236.7">Masse</text>
<text x="391.5" y="236.7">kg</text>
<text x="322.8" y="242.5">Material</text>
<text x="322.8" y="247.3">Halbzeug</text>
<text x="278.6" y="256.4">Bear.</text>
<text x="289.9" y="252.1">Datum</text>
<text x="306.4" y="252.1">Name</text>
<text x="322.8" y="252.1">Benennung</text>
<text x="278.6" y="260.6">M.Nr.</text>
<text x="278.6" y="264.9">Gepr.</text>
<text x="278.6" y="269.1">Norm</text>
<text x="322.8" y="273.4">Zeichnungsnummer</text>
<text x="398.2" y="273.4">Blatt</text>
<text x="401.8" y="282.4">Bl.</text>
</g>
<g font-size="2.8">
<text x="288.6" y="256.1">14.11.2025</text>
<text x="306.4" y="256.1">B. Künzel</text>
<text x="307.9" y="260.4">106853</text>
</g>
<g font-size="2.6">
<text x="243.5" y="237.1">Tolerierung</text>
<text x="280.1" y="237.1">Allgemeintoleranz</text>
<text x="308.4" y="238.3">Kanten</text>
<text x="244.2" y="240.1">ISO 8015</text>
<text x="279.5" y="240.1">DIN ISO 2768-m-S</text>
<text x="307.7" y="241.3">DIN ISO</text>
<text x="308.9" y="244.3">13715</text>
<text x="223.8" y="285.9">Zust.</text>
<text x="238" y="285.9">Änderung</text>
<text x="259.3" y="285.9">Datum</text>
<text x="270" y="285.9">Name</text>
<text x="278.6" y="285.9">(Urspr.)</text>
<text x="322.8" y="285.9">(Ers. f.:)</text>
<text x="367" y="285.9">(Ers. d.:)</text>
</g>
</svg>
